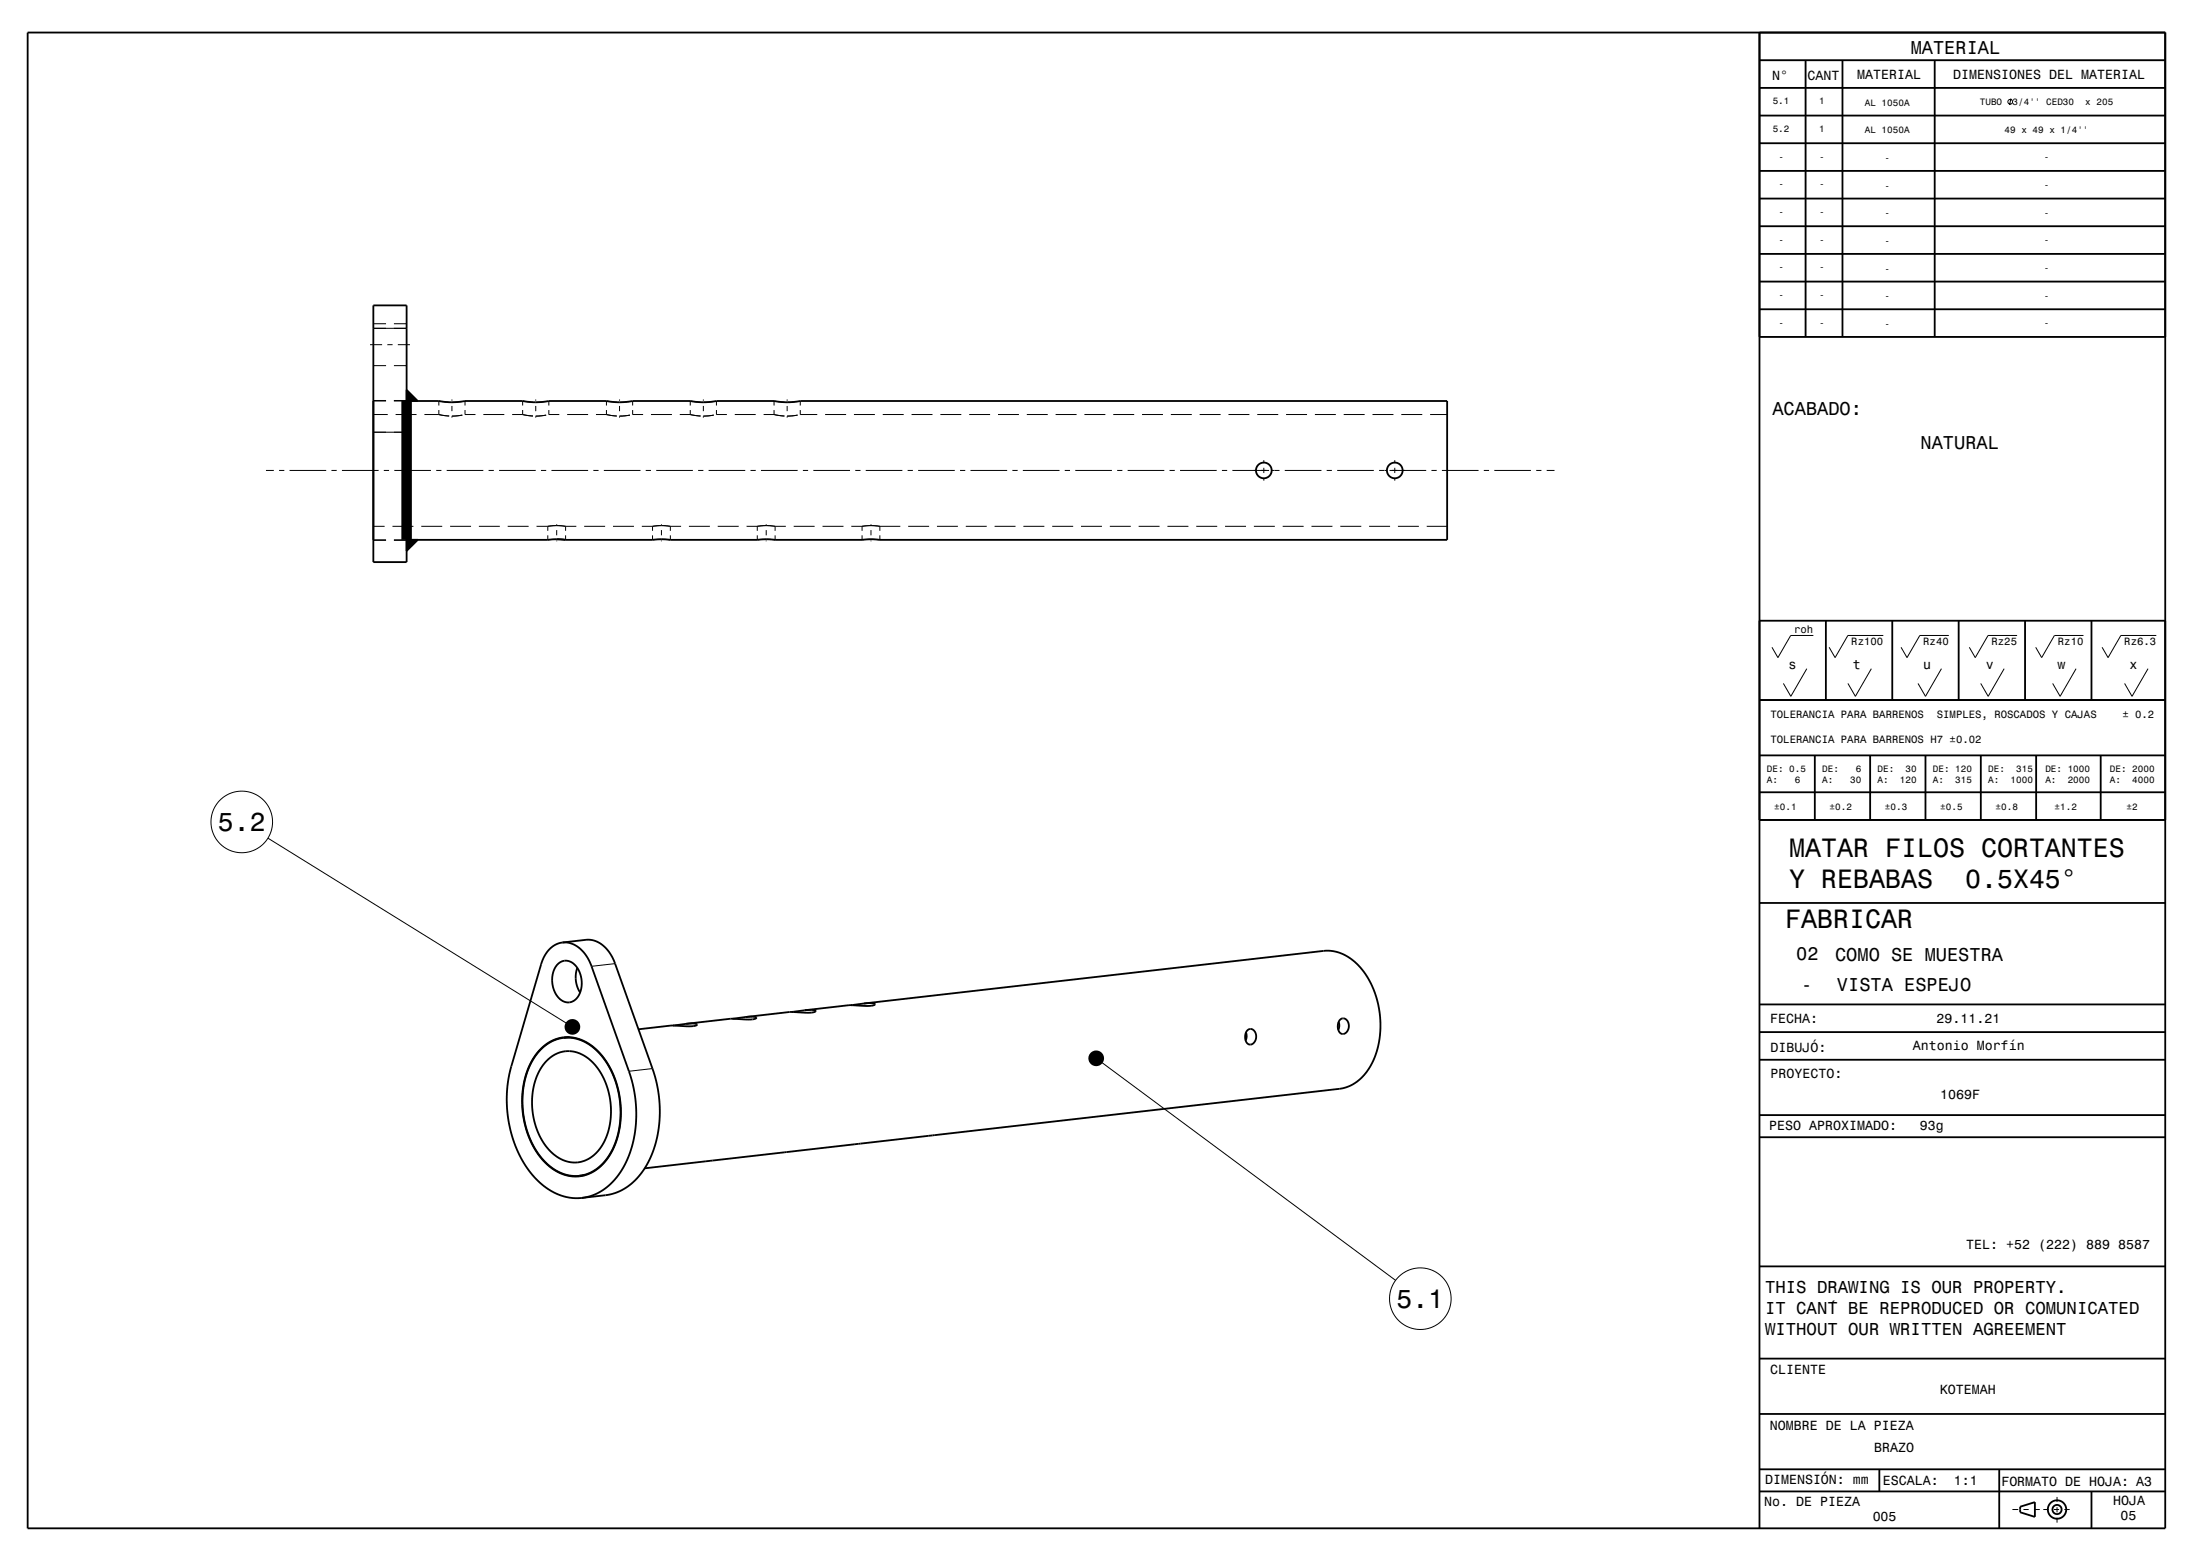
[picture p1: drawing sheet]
<svg xmlns="http://www.w3.org/2000/svg" width="420mm" height="297mm" viewBox="0 0 420 297" stroke-linecap="round" stroke-linejoin="round" font-family="sans-serif">
<g fill="#000">
<path d="M77.6 74.4l2.1 2.1h-2.1z" fill-rule="evenodd"/>
<path d="M77.6 103h2.1l-2.1 2.2z" fill-rule="evenodd"/>
<circle cx="109.3" cy="196" r="1.5"/>
<circle cx="209.3" cy="202" r="1.5"/>
</g>
<g fill="none" stroke="#000" stroke-width=".35">
<path d="M5.3 6.2h408.1v285.5h-408.1zM335.9 6.2v285.5M335.9 16.8h77.4M335.9 11.5h77.4M344.7 11.5v52.8M351.7 11.5v52.8M369.4 11.5v52.8M335.9 37.9h77.4M335.9 32.6h77.4M335.9 27.3h77.4M335.9 22.1h77.4M71.3 58.3h6.3v49h-6.3z"/>
<path d="M335.9 59h77.5M335.9 53.7h77.4M335.9 48.5h77.4M335.9 43.2h77.4M77.6 76.5h6.2l2.5 .3 2.5-.3h11l2.5 .3 2.5-.3h11l2.5 .3 2.5-.3h11l2.5 .3 2.5-.3h11l2.5 .3 2.5-.3h123.5v26.5h-108.3l-1.5-.1-1.9 .1h-16.6l-1.5-.1-1.9 .1h-16.6l-1.5-.1-1.9 .1h-16.6l-1.5-.1-1.9 .1h-27M77.6 74.4l2.1 2.1M335.9 64.3h77.5M79.7 103l-2.1 2.2M335.9 118.5h77.5M348.6 118.5v15.1M361.3 118.5v15.1M373.9 118.5v15.1"/>
<path d="M386.6 118.5v15.1M399.3 118.5v15.1M335.9 133.6h77.5M335.9 156.5h77.5M335.9 144.2h77.5M335.9 151.2h77.5M346.5 144.2v12.3M357 144.2v12.3M367.6 144.2v12.3M378.2 144.2v12.3M388.7 144.2v12.3M401 144.2v12.3"/>
<path d="M107.4 179.9a5.2 5.2 0 0 0-4.1 4.1l-6.1 21.1-.3 2.2-.2 2.4 .1 2.3 .3 2.2 .7 2.9 1.2 2.9 1.3 2.5 1.9 2.4 2 1.8 2.4 1.3 2.1 .6h2.4M107.4 179.9a5.5 5.5 0 0 1 5.3 3.9l7.8 22.2 .8 3.6 .2 4-.3 2.9-.6 2.5-1.1 2.8-1.1 2-1.6 1.9-1.7 1.5-2 1-2 .4M107.4 179.9l4.5-.5a5.5 5.5 0 0 1 5.3 3.9l7.8 22.1 .6 2.5 .3 2.2 .1 2.5-.2 2.7-.7 3.2-1.1 2.8-1.5 2.5-1.7 1.9-1.7 1.2-2 .9-1.5 .3-4.5 .5M335.9 172.4h77.5M106.5 184a2.34 2.34 0 0 1 3.8 .8 4.8 4.8 0 0 1-.8 6.2 2.52 2.52 0 0 1-3.5-1.4 5 5 0 0 1 .5-5.6zM107.6 198.1h.1a8.9 8.9 0 0 1 8.1 4.7l1.2 2.2 .9 2.6 .5 2.9v2.8l-.2 2.4-.8 2.6-1.2 2.4-1.4 1.7a7.2 7.2 0 0 1-4.2 2M107.6 198.1a8.9 8.9 0 0 0-6.9 6.3l-.6 2.5-.3 2.6 .1 3 .5 2.7 1 2.7 1.3 2.2 1.5 1.9 1.8 1.3a7.3 7.3 0 0 0 4.6 1.1M108.7 198l-1.1 .1M110.2 184.7a5.4 5.4 0 0 0 .6 4.8M131 195.4h1.3l.8 .2a1.49 1.49 0 0 1-1.5 .3l-3.5-.1-6.2 .7M131 195.4l-2.5 .3M140.1 194.5l-9.1 .9"/>
<path d="M140.1 194.4l-.3 .1M142.3 194.1l-2.2 .3M142.3 194.1h1.4l.7 .2a1.47 1.47 0 0 1-1.5 .3l-2.8-.1M153.6 192.8h1.4l.7 .2a1.45 1.45 0 0 1-1.5 .3l-3.5-.1-8.4 .9M153.6 192.8l-2.4 .4M164.9 191.5l87.9-10a8.9 8.9 0 0 1 8 4.7l1.3 2.5 .9 2.5 .5 3v2.5l-.4 2.8-.7 2.5-1 1.9-1.5 1.9a7.2 7.2 0 0 1-4.2 2l-132.6 15.2M164.9 191.5h1.4l.7 .2a1.47 1.47 0 0 1-1.5 .3l-3.4-.1-8.5 .9M164.9 191.5l-2.4 .4M237.9 197.1l.1 .8-.2 .7M238.1 196.7a1 1 0 0 1 1.1-.2 1 1 0 0 1 .6 1 1.3 1.3 0 0 1-.2 1.4 1.3 1.3 0 0 1-1.3 .4 1.93 1.93 0 0 1-.2-2.6zM255.6 195.1l.1 .8-.2 .7M255.8 194.7a1 1 0 0 1 1.1-.2 1 1 0 0 1 .6 1 1.3 1.3 0 0 1-.2 1.3 1.3 1.3 0 0 1-1.3 .4 1.94 1.94 0 0 1-.2-2.5z"/>
<path d="M335.9 191.7h77.5M335.9 197h77.5M103.1 200.3l.5-.4a7.2 7.2 0 0 1 10.3 .4l1.9 2.4 1.3 2.5 .9 2.8 .5 3.4-.1 3.2-.6 2.8-1.2 2.9-1.5 1.9a7.2 7.2 0 0 1-10.7 0l-1.7-2-1.5-2.6-1.1-3.3-.4-3.2 .1-3.2 .7-3 1.2-2.6zM104.4 202.5a5.8 5.8 0 0 1 8.8 .3 13.7 13.7 0 0 1 1.3 16.5 5.9 5.9 0 0 1-9.4 .4 13.7 13.7 0 0 1-1.4-16.5zM335.9 202.3h77.5M335.9 217.1h77.5M335.9 212.8h77.5M111.7 224.3l-1.1 .1M335.9 259.3h77.5M335.9 241.7h77.5M335.9 269.9h77.5M335.9 284.7h77.5"/>
<path d="M335.9 280.5h77.5M358.8 280.5v4.2M381.7 280.5v11.2M385.7 287.6l2.8-.9v2.8l-2.8-.8zM399.3 284.7v7"/>
<circle cx="241.3" cy="89.8" r="1.5"/>
<circle cx="266.3" cy="89.8" r="1.5"/>
<circle cx="392.7" cy="288.1" r="1.76"/>
<circle cx="392.7" cy="288.1" r=".88"/>
</g>
<g fill="none" stroke="#000" stroke-width=".19">
<path d="M383.9 18.8l-.3 1.2M70.6 65.8h2.4M71.3 79.1h2.7M71.3 76.5h2.4M71.3 62.7h6.3M71.3 76.4h2.4M71.3 69.8h2.4M71.3 61.8h2.4M74 65.8h1M75.2 76.5h2.4M75.2 76.4h2.4M75.2 69.8h2.4"/>
<path d="M75.2 61.8h2.4M75.5 79.1h4M76 65.8h2.3M81 79.1h2.8M83.8 79.1l2 .3M83.8 78.3v.8M85.8 76.8l-2-.3v.9M86.3 76.8h.1M86.3 76.3v.2M86.3 77.5v1M86.3 79.5v.2M88.3 79.2l-2 .2"/>
<path d="M88.3 76.6l-2 .2M88.8 76.5h.1M88.8 79.1h2M88.8 79.1h.1M88.8 76.5v.9M88.8 78.3v.8M92.3 79.1h4M97.8 79.1h2M99.8 79.1l2 .3M99.8 78.3v.8M101.8 76.8l-2-.3v.9M102.3 79.4h.1"/>
<path d="M102.3 76.8h.1M102.3 76.3v.2M102.3 77.5v1M102.3 79.5v.2M104.3 79.2l-2 .2M104.3 76.6l-2 .2M104.8 79.1h.1M104.8 76.5h.1M104.8 79.1h2M104.8 76.5v.9M104.8 78.3v.8M108.3 79.1h4"/>
<path d="M113.8 79.1h2M115.8 79.1l2 .3M115.8 78.3v.8M117.8 76.8l-2-.3v.9M118.3 79.4h.1M118.3 76.8h.1M118.3 76.3v.2M118.3 77.5v1M118.3 79.5v.2M120.3 79.2l-2 .2M120.3 76.6l-2 .2M120.8 76.5v.9"/>
<path d="M120.8 79.1h2M120.8 79.1h.1M120.8 78.3v.8M124.3 79.1h4M129.8 79.1h2M131.8 79.1l2 .3M131.8 78.3v.8M133.8 76.8l-2-.3v.9M134.3 79.4h.1M134.3 76.8h.1M134.3 76.3v.2M134.3 77.5v1"/>
<path d="M134.3 79.5v.2M136.3 79.2l-2 .2M136.3 76.6l-2 .2M136.8 76.5h.1M136.8 79.1h2M136.8 79.1h.1M136.8 76.5v.9M136.8 78.3v.8M140.3 79.1h4M145.8 79.1h2M147.8 78.3v.8M147.8 79.1l2 .3"/>
<path d="M149.8 76.8l-2-.3v.9M150.3 76.3v.2M150.3 77.5v1M150.3 79.5v.2M152.3 79.2l-2 .2M152.3 76.6l-2 .2M152.8 76.5h.1M152.8 79.1h3.2M152.8 79.1h.1M152.8 76.5v.9M152.8 78.3v.8M157.5 79.1h4"/>
<path d="M163 79.1h4M168.5 79.1h4M174 79.1h4M179.5 79.1h4M185 79.1h4M190.5 79.1h4M196 79.1h4M201.5 79.1h4M207 79.1h4M212.5 79.1h4M218 79.1h4M223.5 79.1h4"/>
<path d="M229 79.1h4M234.5 79.1h4M240 79.1h4M245.5 79.1h4M251 79.1h4M256.5 79.1h4M262 79.1h4M267.5 79.1h4M273 79.1h3.3M50.8 89.8h1.5M53.3 89.8h1M55.3 89.8h7"/>
<path d="M63.3 89.8h1M65.3 89.8h7M71.3 82.5h6.3M73.3 89.8h1M75.3 89.8h7M83.3 89.8h1M85.3 89.8h7M93.3 89.8h1M95.3 89.8h7M103.3 89.8h1M105.3 89.8h7M113.3 89.8h1"/>
<path d="M115.3 89.8h7M123.3 89.8h1M125.3 89.8h7M133.3 89.8h1M135.3 89.8h7M143.3 89.8h1M145.3 89.8h7M153.3 89.8h1M155.3 89.8h7M163.3 89.8h1M165.3 89.8h7M173.3 89.8h1"/>
<path d="M175.3 89.8h7M183.3 89.8h1M185.3 89.8h7M193.3 89.8h1M195.3 89.8h7M203.3 89.8h1M205.3 89.8h7M213.3 89.8h1M215.3 89.8h7M223.3 89.8h1M225.3 89.8h7M233.3 89.8h1"/>
<path d="M235.3 89.8h7M241.3 87.8v.5M241.3 89.3v1M241.3 91.3v.4M242.8 89.8h.4M243.3 89.8h1M245.3 89.8h7M253.3 89.8h1M255.3 89.8h7M263.3 89.8h1M264.3 89.8h.5M265.3 89.8h7"/>
<path d="M266.3 87.8v.5M266.3 89.3v1M266.3 91.3v.4M273.3 89.8h1M275.3 89.8h7M283.3 89.8h1M285.3 89.8h7M293.3 89.8h1M295.3 89.8h1.5M71.3 100.5h2.1M71.3 103h2.4M71.3 103.1h2.4"/>
<path d="M74.9 100.5h4M75.2 103h2.4M75.2 103.1h2.4M80.4 100.5h4M85.9 100.5h4M91.4 100.5h4M96.9 100.5h4M102.4 100.5h2.2M104.6 102.2v.8l1.7-.1M104.6 100.5l1.7-.2 1.7 .2M104.6 100.5v.8M106.3 100.1v.1"/>
<path d="M106.3 101.2v1M106.3 103.2v.1M108 100.5h2M108 100.5v.8M108 102.2v.8M111.5 100.5h4M117 100.5h4M122.5 100.5h2.1M124.6 100.5l1.7-.2 1.7 .2M124.6 102.2v.8l1.7-.1 1.7 .1v-.8M124.6 100.5v.8M126.3 100.1v.1"/>
<path d="M126.3 101.2v1M126.3 103.2v.1M128 100.5h2M128 100.5v.8M131.5 100.5h4M137 100.5h4M142.5 100.5h2.1M144.6 100.5l1.7-.2 1.7 .2M144.6 102.2v.8l1.7-.1 1.7 .1v-.8M144.6 100.5v.8M146.3 100.1v.1M146.3 101.2v1"/>
<path d="M146.3 103.2v.1M148 100.5h2M148 100.5v.8M151.5 100.5h4M157 100.5h4M162.5 100.5h2.1M164.6 100.5l1.7-.2 1.7 .2M164.6 102.2v.8l1.7-.1 1.7 .1v-.8M164.6 100.5v.8M166.3 100.1v.1M166.3 101.2v1M166.3 103.2v.1"/>
<path d="M168 100.5h3.9M168 100.5v.8M173.4 100.5h4M178.9 100.5h4M184.4 100.5h4M189.9 100.5h4M195.4 100.5h4M200.9 100.5h4M206.4 100.5h4M211.9 100.5h4M217.4 100.5h4M222.9 100.5h4"/>
<path d="M228.4 100.5h4M233.9 100.5h4M239.4 100.5h4M244.9 100.5h4M250.4 100.5h4M255.9 100.5h4M261.4 100.5h4M266.9 100.5h4M272.4 100.5h3.9M344.9 127.6l-3 5.3-1.4-2.4M346.2 121.3h-4.3l-2.5 4.2-1.1-2M357.3 127.6l-3.1 5.3-1.4-2.4"/>
<path d="M359.5 121.3h-6.7l-2.5 4.2-1.1-2M370.6 127.6l-3 5.3-1.4-2.4M372.1 121.3h-5.6l-2.4 4.2-1.2-2M382.6 127.6l-3 5.3-1.5-2.4M385.1 121.3h-5.6l-2.4 4.2-1.1-2M396.3 127.6l-3 5.3-1.4-2.4M397.8 121.3h-5.6l-2.4 4.2-1.2-2M410.1 127.6l-3.1 5.3-1.4-2.4M411.7 121.3h-6.8l-2.4 4.2-1.2-2M51.2 160l58.1 36M117.4 183.9l-4.5 .5M124.6 204l-4.5 .5"/>
<path d="M209.3 202l57.1 42.4M384.2 288.1h1.1M386.3 288.1h1M388.3 288.1h1.1M390.1 288.1h1M392.1 288.1h1M392.7 285.7v1M392.7 287.7v1M392.7 289.7v.9M394.1 288.1h1"/>
<circle cx="383.8" cy="19.4" r=".45"/>
<circle cx="46.2" cy="156.9" r="5.9"/>
<circle cx="271.2" cy="247.9" r="5.9"/>
</g>
<path d="M77.6 76.5v26.5" fill="none" stroke="#000" stroke-width="2" stroke-linecap="butt"/>
<g font-size="5.1">
<text x="341.5" y="163.5">MATAR FILOS CORTANTES</text>
<text x="341.5" y="169.6">Y REBABAS</text>
<text x="375.1" y="169.6">0.5X45°</text>
<text x="340.8" y="177.2">FABRICAR</text>
</g>
<g font-size="5">
<text x="41.6" y="158.6">5.2</text>
<text x="266.6" y="249.6">5.1</text>
</g>
<g font-size="3.6">
<text x="364.8" y="10.3">MATERIAL</text>
<text x="338.4" y="79.3">ACABADO:</text>
<text x="366.7" y="85.6">NATURAL</text>
<text x="342.9" y="183.3">02</text>
<text x="350.3" y="183.5">COMO SE MUESTRA</text>
<text x="343.9" y="189.2">-</text>
<text x="350.7" y="189.1">VISTA ESPEJO</text>
</g>
<g font-size="3.3">
<text x="337" y="246.8">THIS DRAWING IS OUR PROPERTY.</text>
<text x="337" y="250.8">IT CAN´T BE REPRODUCED OR COMUNICATED</text>
<text x="337" y="254.7">WITHOUT OUR WRITTEN AGREEMENT</text>
</g>
<g font-size="2.5">
<text x="338.3" y="15.2">N°</text>
<text x="345.1" y="15.3">CANT</text>
<text x="354.6" y="15">MATERIAL</text>
<text x="372.9" y="15">DIMENSIONES DEL MATERIAL</text>
<text x="341.4" y="127.6">s</text>
<text x="353.7" y="127.6">t</text>
<text x="367.1" y="127.6">u</text>
<text x="379.1" y="127.6">v</text>
<text x="392.8" y="127.6">w</text>
<text x="406.6" y="127.6">x</text>
<text x="338" y="195.2">FECHA:</text>
<text x="369.7" y="195.2">29.11.21</text>
<text x="338" y="200.7">DIBUJÓ:</text>
<text x="365.2" y="200.5">Antonio Morfín</text>
<text x="338" y="205.8">PROYECTO:</text>
<text x="370.4" y="209.8">1069F</text>
<text x="337.8" y="215.7">PESO APROXIMADO:</text>
<text x="366.5" y="215.8">93g</text>
<text x="375.4" y="238.4">TEL: +52 (222) 889 8587</text>
<text x="337.9" y="262.3">CLIENTE</text>
<text x="370.3" y="266.2">KOTEMAH</text>
<text x="337.9" y="272.9">NOMBRE DE LA PIEZA</text>
<text x="357.8" y="277.2">BRAZO</text>
<text x="336.8" y="287.4">No. DE PIEZA</text>
<text x="337" y="283.3">DIMENSIÓN: mm</text>
<text x="359.5" y="283.4">ESCALA:</text>
<text x="373" y="283.4">1:1</text>
<text x="382.1" y="283.6">FORMATO DE HOJA: A3</text>
<text x="403.4" y="287.2">HOJA</text>
<text x="357.5" y="290.4">005</text>
<text x="404.8" y="290.1">05</text>
</g>
<g font-size="2">
<text x="342.5" y="120.9">roh</text>
<text x="353.4" y="123.1">Rz100</text>
<text x="367.2" y="123.1">Rz40</text>
<text x="380.2" y="123.1">Rz25</text>
<text x="392.9" y="123.1">Rz10</text>
<text x="405.5" y="123.1">Rz6.3</text>
<text x="338" y="137">TOLERANCIA PARA BARRENOS</text>
<text x="369.8" y="137">SIMPLES, ROSCADOS Y CAJAS</text>
<text x="405.2" y="137">± 0.2</text>
<text x="338" y="141.9">TOLERANCIA PARA BARRENOS H7 ±0.02</text>
</g>
<g font-size="1.8">
<text x="338.4" y="19.9">5.1</text>
<text x="347.3" y="19.9">1</text>
<text x="356" y="20.2">AL 1050A</text>
<text x="378" y="20">TUBO</text>
<text x="384.2" y="20">3/4'' CED30</text>
<text x="398.1" y="20">x 205</text>
<text x="338.4" y="25.2">5.2</text>
<text x="347.3" y="25.2">1</text>
<text x="356" y="25.4">AL 1050A</text>
<text x="382.7" y="25.3">49 x 49 x 1/4''</text>
<text x="339.5" y="30.5">-</text>
<text x="339.5" y="35.8">-</text>
<text x="347.3" y="30.5">-</text>
<text x="347.3" y="35.7">-</text>
<text x="359.8" y="30.7">-</text>
<text x="390.2" y="30.6">-</text>
<text x="390.2" y="35.9">-</text>
<text x="339.5" y="41">-</text>
<text x="347.3" y="41">-</text>
<text x="359.8" y="36">-</text>
<text x="359.8" y="41.3">-</text>
<text x="390.2" y="41.2">-</text>
<text x="339.5" y="46.3">-</text>
<text x="347.3" y="46.3">-</text>
<text x="359.8" y="46.6">-</text>
<text x="390.2" y="46.5">-</text>
<text x="339.5" y="51.6">-</text>
<text x="347.3" y="51.6">-</text>
<text x="359.8" y="51.9">-</text>
<text x="390.2" y="51.7">-</text>
<text x="339.5" y="56.9">-</text>
<text x="347.3" y="56.9">-</text>
<text x="359.8" y="57.2">-</text>
<text x="390.2" y="57">-</text>
<text x="339.5" y="62.2">-</text>
<text x="347.3" y="62.1">-</text>
<text x="359.8" y="62.4">-</text>
<text x="390.2" y="62.3">-</text>
<text x="337.3" y="147.3">DE: 0.5</text>
<text x="337.3" y="149.4">A:</text>
<text x="342.7" y="149.4">6</text>
<text x="347.9" y="147.3">DE:</text>
<text x="347.9" y="149.4">A:</text>
<text x="353.2" y="149.4">30</text>
<text x="354.3" y="147.3">6</text>
<text x="358.4" y="147.3">DE:</text>
<text x="358.4" y="149.4">A:</text>
<text x="362.7" y="149.4">120</text>
<text x="363.8" y="147.3">30</text>
<text x="369" y="147.3">DE: 120</text>
<text x="369" y="149.4">A:</text>
<text x="373.3" y="149.4">315</text>
<text x="379.6" y="147.3">DE:</text>
<text x="379.6" y="149.4">A:</text>
<text x="383.8" y="149.4">1000</text>
<text x="384.9" y="147.3">315</text>
<text x="390.5" y="147.3">DE: 1000</text>
<text x="390.5" y="149.4">A:</text>
<text x="394.8" y="149.4">2000</text>
<text x="402.8" y="147.3">DE: 2000</text>
<text x="402.8" y="149.4">A:</text>
<text x="407.1" y="149.4">4000</text>
<text x="338.7" y="154.7">±0.1</text>
<text x="349.3" y="154.7">±0.2</text>
<text x="359.8" y="154.7">±0.3</text>
<text x="370.4" y="154.7">±0.5</text>
<text x="381" y="154.7">±0.8</text>
<text x="392.2" y="154.7">±1.2</text>
<text x="406" y="154.7">±2</text>
</g>
</svg>
